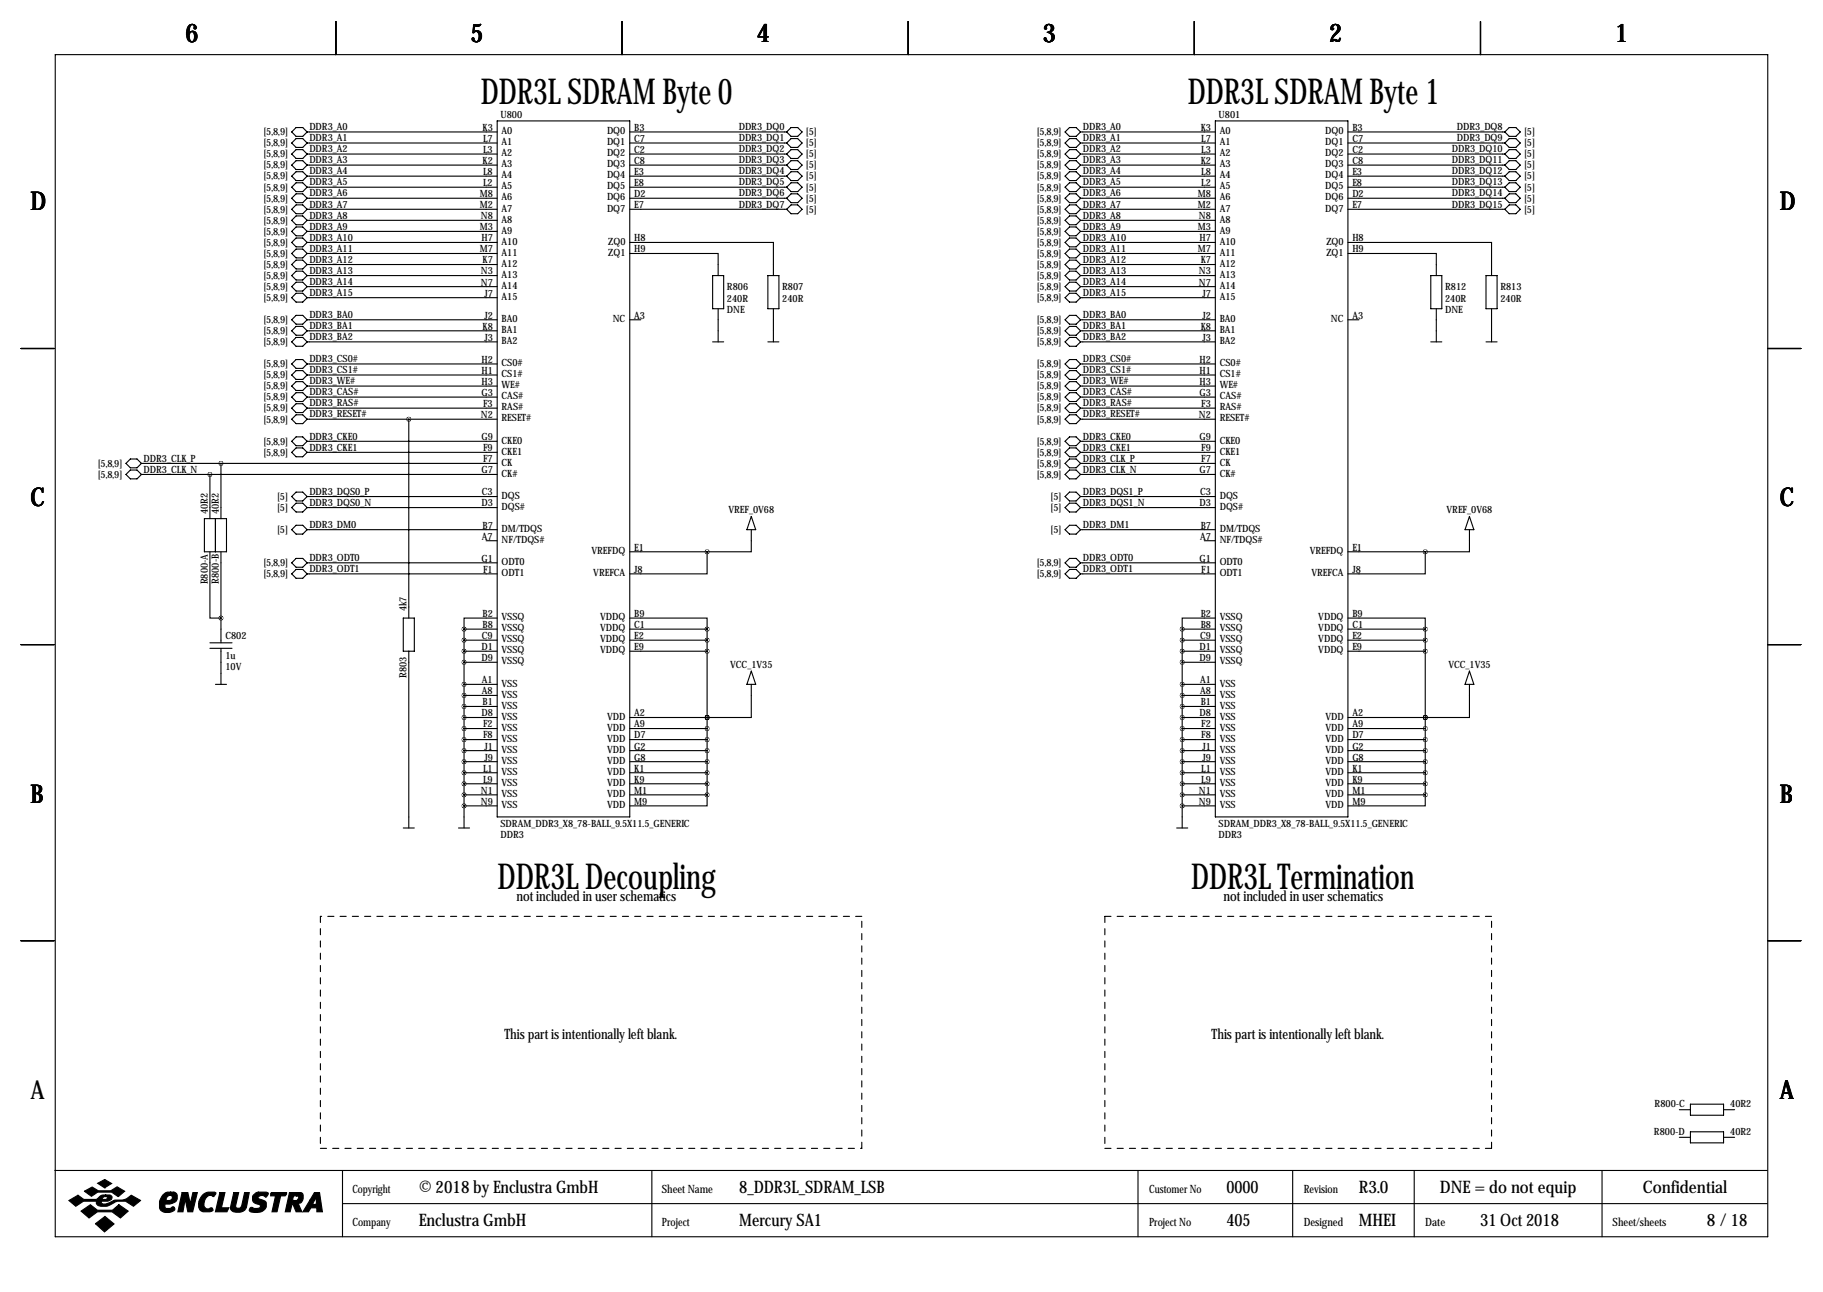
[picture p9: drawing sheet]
<svg xmlns="http://www.w3.org/2000/svg" width="419mm" height="297mm" viewBox="0 0 419 297" stroke-linecap="round" stroke-linejoin="round" font-family="sans-serif">
<g fill="none" stroke="#000" stroke-width=".25">
<path d="M12.7 12.6h393.7v271.7h-393.7zM77.2 4.9v7.7M143 4.9v7.7M208.8 4.9v7.7M274.6 4.9v7.7M340.4 4.9v7.7M67.1 30.3l1-1h1.5l1 1-1 1.1h-1.5zM67.1 38l1-1.1h1.5l1 1.1-1 1h-1.5zM67.1 35.4l1-1h1.5l1 1-1 1h-1.5zM67.1 32.9l1-1h1.5l1 1-1 1h-1.5zM70.6 30.3h43.7M70.6 32.9h43.7"/>
<path d="M70.6 35.4h43.7M70.6 38h43.7M114.3 27.8h30.5v160h-30.5zM144.8 30.3h36M144.8 32.9h36M144.8 35.4h36M144.8 38h36M181.9 29.3h1.5l1 1-1 1.1h-1.5l-1.1-1.1zM181.9 36.9h1.5l1 1.1-1 1h-1.5l-1.1-1zM181.9 39.5h1.5l1 1-1 1h-1.5l-1.1-1zM181.9 34.4h1.5l1 1-1 1h-1.5l-1.1-1zM181.9 31.9h1.5l1 1-1 1h-1.5l-1.1-1z"/>
<path d="M244.9 30.3l1-1h1.5l1 1-1 1.1h-1.5zM244.9 38l1-1.1h1.5l1 1.1-1 1h-1.5zM244.9 35.4l1-1h1.5l1 1-1 1h-1.5zM244.9 32.9l1-1h1.5l1 1-1 1h-1.5zM248.4 30.3h31M248.4 32.9h31M248.4 35.4h31M248.4 38h31M279.4 27.8h30.5v160h-30.5zM309.9 30.3h36M309.9 32.9h36M309.9 35.4h36"/>
<path d="M309.9 38h36M345.9 30.3l1.1-1h1.5l1 1-1 1.1h-1.5zM345.9 38l1.1-1.1h1.5l1 1.1-1 1h-1.5zM345.9 35.4l1.1-1h1.5l1 1-1 1h-1.5zM345.9 32.9l1.1-1h1.5l1 1-1 1h-1.5zM67.1 43l1-1h1.5l1 1-1 1.1h-1.5zM67.1 45.6l1-1h1.5l1 1-1 1h-1.5zM67.1 40.5l1-1h1.5l1 1-1 1h-1.5zM67.1 48.1l1-1h1.5l1 1-1 1h-1.5zM67.1 50.7l1-1.1h1.5l1 1.1-1 1h-1.5zM67.1 53.2l1-1h1.5l1 1-1 1h-1.5zM67.1 55.7l1-1h1.5l1 1-1 1.1h-1.5z"/>
<path d="M67.1 58.3l1-1h1.5l1 1-1 1h-1.5zM70.6 40.5h43.7M70.6 43h43.7M70.6 45.6h43.7M70.6 48.1h43.7M70.6 50.7h43.7M70.6 53.2h43.7M70.6 55.7h43.7M70.6 58.3h43.7M144.8 58.3h20.3v5.1M144.8 55.7h33v7.7M144.8 40.5h36"/>
<path d="M144.8 43h36M144.8 45.6h36M144.8 48.1h36M181.9 42h1.5l1 1-1 1.1h-1.5l-1.1-1.1zM181.9 44.6h1.5l1 1-1 1h-1.5l-1.1-1zM181.9 47.1h1.5l1 1-1 1h-1.5l-1.1-1zM244.9 43l1-1h1.5l1 1-1 1.1h-1.5zM244.9 45.6l1-1h1.5l1 1-1 1h-1.5zM244.9 40.5l1-1h1.5l1 1-1 1h-1.5zM244.9 48.1l1-1h1.5l1 1-1 1h-1.5zM244.9 50.7l1-1.1h1.5l1 1.1-1 1h-1.5zM244.9 53.2l1-1h1.5l1 1-1 1h-1.5z"/>
<path d="M244.9 55.7l1-1h1.5l1 1-1 1.1h-1.5zM244.9 58.3l1-1h1.5l1 1-1 1h-1.5zM248.4 40.5h31M248.4 43h31M248.4 45.6h31M248.4 48.1h31M248.4 50.7h31M248.4 53.2h31M248.4 55.7h31M248.4 58.3h31M309.9 58.3h20.3v5.1M309.9 55.7h33v7.7"/>
<path d="M309.9 40.5h36M309.9 43h36M309.9 45.6h36M309.9 48.1h36M345.9 43l1.1-1h1.5l1 1-1 1.1h-1.5zM345.9 45.6l1.1-1h1.5l1 1-1 1h-1.5zM345.9 40.5l1.1-1h1.5l1 1-1 1h-1.5zM345.9 48.1l1.1-1h1.5l1 1-1 1h-1.5zM67.1 60.8l1-1h1.5l1 1-1 1h-1.5zM67.1 73.5l1-1h1.5l1 1-1 1h-1.5zM67.1 76.1l1-1.1h1.5l1 1.1-1 1h-1.5zM67.1 78.6l1-1h1.5l1 1-1 1h-1.5z"/>
<path d="M67.1 63.4l1-1.1h1.5l1 1.1-1 1h-1.5zM67.1 65.9l1-1h1.5l1 1-1 1h-1.5zM68.1 67.4h1.5l1 1-1 1.1h-1.5l-1-1.1zM70.6 63.4h43.7M70.6 60.8h43.7M70.6 65.9h43.7M70.6 68.4h43.7M70.6 73.5h43.7M70.6 76.1h43.7M70.6 78.6h43.7M144.8 73.5h2.5M163.8 63.4h2.6v7.6h-2.6z"/>
<path d="M163.8 78.6h2.6M165.1 71v7.6M176.5 63.4h2.6v7.6h-2.6zM176.5 78.6h2.6M177.8 71v7.6M244.9 60.8l1-1h1.5l1 1-1 1h-1.5zM244.9 73.5l1-1h1.5l1 1-1 1h-1.5zM244.9 76.1l1-1.1h1.5l1 1.1-1 1h-1.5zM244.9 78.6l1-1h1.5l1 1-1 1h-1.5zM244.9 63.4l1-1.1h1.5l1 1.1-1 1h-1.5zM244.9 65.9l1-1h1.5l1 1-1 1h-1.5zM245.9 67.4h1.5l1 1-1 1.1h-1.5l-1-1.1z"/>
<path d="M248.4 63.4h31M248.4 60.8h31M248.4 65.9h31M248.4 68.4h31M248.4 73.5h31M248.4 76.1h31M248.4 78.6h31M309.9 73.5h2.5M328.9 63.4h2.6v7.6h-2.6zM328.9 78.6h2.6M330.2 71v7.6M341.6 63.4h2.6v7.6h-2.6z"/>
<path d="M341.6 78.6h2.6M342.9 71v7.6M4.8 80.1h7.6M67.1 91.3l1-1h1.5l1 1-1 1h-1.5zM67.1 93.8l1-1h1.5l1 1-1 1.1h-1.5zM67.1 88.8l1-1.1h1.5l1 1.1-1 1h-1.5zM67.1 83.7l1-1h1.5l1 1-1 1h-1.5zM67.1 96.4l1-1h1.5l1 1-1 1h-1.5zM67.1 86.2l1-1h1.5l1 1-1 1h-1.5zM70.6 83.7h43.7M70.6 86.2h43.7M70.6 88.8h43.7"/>
<path d="M70.6 91.3h43.7M70.6 93.8h43.7M70.6 96.4h43.7M94 96.4v45.7M244.9 91.3l1-1h1.5l1 1-1 1h-1.5zM244.9 93.8l1-1h1.5l1 1-1 1.1h-1.5zM244.9 88.8l1-1.1h1.5l1 1.1-1 1h-1.5zM244.9 83.7l1-1h1.5l1 1-1 1h-1.5zM244.9 96.4l1-1h1.5l1 1-1 1h-1.5zM244.9 86.2l1-1h1.5l1 1-1 1h-1.5zM248.4 83.7h31M248.4 86.2h31"/>
<path d="M248.4 88.8h31M248.4 91.3h31M248.4 93.8h31M248.4 96.4h31M406.4 80.1h7.6M30 105.5h1.5l1 1-1 1.1h-1.5l-1-1.1zM30 108.1h1.5l1 1-1 1h-1.5l-1-1zM32.5 106.5h81.8M32.5 109.1h81.8M47 119.2h5.1v7.7h-5.1zM48.3 109.1v10.1M49.5 119.2v7.7"/>
<path d="M50.8 106.5v12.7M67.1 101.5l1-1.1h1.5l1 1.1-1 1h-1.5zM67.1 114.2l1-1.1h1.5l1 1.1-1 1h-1.5zM67.1 116.7l1-1h1.5l1 1-1 1h-1.5zM68.1 103h1.5l1 1-1 1h-1.5l-1-1zM70.6 101.5h43.7M70.6 104h43.7M70.6 114.2h43.7M70.6 116.7h43.7M172.7 118.7l1 3.1h-2zM244.9 101.5l1-1.1h1.5l1 1.1-1 1h-1.5zM244.9 106.5l1-1h1.5l1 1-1 1.1h-1.5z"/>
<path d="M244.9 109.1l1-1h1.5l1 1-1 1h-1.5zM244.9 114.2l1-1.1h1.5l1 1.1-1 1h-1.5zM244.9 116.7l1-1h1.5l1 1-1 1h-1.5zM245.9 103h1.5l1 1-1 1h-1.5l-1-1zM248.4 101.5h31M248.4 104h31M248.4 106.5h31M248.4 109.1h31M248.4 114.2h31M248.4 116.7h31M337.8 118.7l1 3.1h-2zM48.3 126.9v15.2h2.5"/>
<path d="M50.8 126.9v20.9M67.1 129.4l1-1h1.5l1 1-1 1h-1.5zM67.1 121.8l1-1h1.5l1 1-1 1h-1.5zM67.1 131.9l1-1h1.5l1 1-1 1.1h-1.5zM70.6 121.8h43.7M70.6 129.4h43.7M70.6 131.9h43.7M111.8 124.3h2.5M144.8 126.9h17.8M162.6 126.9v5h-17.8M172.7 121.8v5.1h-10.1M244.9 129.4l1-1h1.5l1 1-1 1h-1.5z"/>
<path d="M244.9 121.8l1-1h1.5l1 1-1 1h-1.5zM244.9 131.9l1-1h1.5l1 1-1 1.1h-1.5zM248.4 121.8h31M248.4 129.4h31M248.4 131.9h31M276.9 124.3h2.5M309.9 126.9h17.8M327.7 126.9v5h-17.8M337.8 121.8v5.1h-10.1M4.8 148.2h7.6M48.3 147.8h5M48.3 149.1h5"/>
<path d="M49.5 157.3h2.6M50.8 149.1v8.2M92.7 142.1h2.5v7.6h-2.5zM94 149.7v40.7M106.7 149.7h7.6M106.7 144.6h7.6M106.7 147.2h7.6M106.7 152.3h7.6M106.7 157.3h7.6M106.7 159.9h7.6M106.7 144.6v45.8M114.3 142.1h-7.6v2.5"/>
<path d="M144.8 142.1h17.8v2.5M144.8 149.7h17.8M144.8 144.6h17.8M144.8 147.2h17.8M162.6 144.6v38.1M172.7 157.3v7.7h-10.1M172.7 154.3l1 3h-2zM271.8 149.7h7.6M271.8 144.6h7.6M271.8 147.2h7.6M271.8 152.3h7.6M271.8 157.3h7.6"/>
<path d="M271.8 159.9h7.6M271.8 144.6v45.8M279.4 142.1h-7.6v2.5M309.9 142.1h17.8v2.5M309.9 149.7h17.8M309.9 144.6h17.8M309.9 147.2h17.8M327.7 144.6v38.1M337.8 157.3v7.7h-10.1M337.8 154.3l1 3h-2zM406.4 148.2h7.6M106.7 162.4h7.6"/>
<path d="M106.7 165h7.6M106.7 167.5h7.6M106.7 170h7.6M106.7 172.6h7.6M106.7 175.1h7.6M106.7 177.7h7.6M144.8 165h17.8M144.8 167.5h17.8M144.8 170h17.8M144.8 172.6h17.8M144.8 175.1h17.8M144.8 177.7h17.8"/>
<path d="M162.6 165h.1M271.8 162.4h7.6M271.8 165h7.6M271.8 167.5h7.6M271.8 170h7.6M271.8 172.6h7.6M271.8 175.1h7.6M271.8 177.7h7.6M309.9 165h17.8M309.9 167.5h17.8M309.9 170h17.8M309.9 172.6h17.8"/>
<path d="M309.9 175.1h17.8M309.9 177.7h17.8M327.7 165h.1M92.7 190.4h2.5M105.4 190.4h2.5M106.7 180.2h7.6M106.7 182.7h7.6M106.7 185.3h7.6M144.8 180.2h17.8M144.8 182.7h17.8M162.6 182.7v2.6h-17.8M270.5 190.4h2.5"/>
<path d="M271.8 180.2h7.6M271.8 182.7h7.6M271.8 185.3h7.6M309.9 180.2h17.8M309.9 182.7h17.8M327.7 182.7v2.6h-17.8M4.8 216.3h7.6M406.4 216.3h7.6M386.1 255.1h2.5M388.6 253.9h7.6v2.5h-7.6zM396.2 255.1h2.6M12.6 269.1h393.7"/>
<path d="M78.7 269.1v15.2M78.7 276.7h327.6M149.9 269.1v15.2M261.6 269.1v15.2M297.2 269.1v15.2M325.1 269.1v15.2M368.3 269.1v15.2M386.1 261.5h2.5M388.6 260.2h7.6v2.5h-7.6zM396.2 261.5h2.6"/>
</g>
<g fill="#000" stroke="#000" stroke-width=".25">
<path d="M15.8 276l2.1-1.2 1.4 1h2.8l.3-.2a1.77 1.77 0 0 1 1.9-.9v.4l-.6 .2-.2 .5h.9l.3-.6-.4-.1v-.4h.9a.59 .59 0 0 1 .6 .7l-.2 .4-.8 .4h-1.4l-.1 .1 .1 .4a3.2 3.2 0 0 0 2.7-.7l.3-.1a4 4 0 0 0 3.8-1.1l2.1 1.2-1.6 1.3a4 4 0 0 0-5.5-.2 2.66 2.66 0 0 1-2.9-.2l-.1-.7h-3l-1.8 1.1zM19.4 273.9l1.8-1 1.4 .9h2.9l1.4-.9 1.8 1-1.5 1.2-1.5-1h-3.2l-1.5 .9zM22.5 272l1.6-.8 1.6 .9-1.6 1zM18.6 278.4l2.2-1.4 1.6 1.2h3.5l1.4-1.2 2.2 1.4-1.8 1.6-1.9-1.4h-3.4l-1.9 1.4zM37.4 274.7a1.75 1.75 0 0 1 1.8-.6v.7a.82 .82 0 0 0-.8 1.2h.6a.6 .6 0 0 0 .6-.5 .6 .6 0 0 0-.4-.7v-.7h.8l.5 .3a1.61 1.61 0 0 1 0 1.7 1.61 1.61 0 0 1-1.5 .7h-1v.9l.2 .1h.9l.7-.4 .4 .4a1.06 1.06 0 0 1-1.3 1 1.82 1.82 0 0 1-2.2-1.1 3.5 3.5 0 0 1 .7-3zM41.9 274.2h1.3l.5 2.6 .6-2.6h1.1l-1.1 4.4h-1.1l-.6-2.9-.5 2.9h-1.2zM46.7 274.6a2.78 2.78 0 0 1 2.9-.4l-.4 .9a1.32 1.32 0 0 0-2.1 .8l-.2 .8a.98 .98 0 0 0 1.1 1.2 .55 .55 0 0 1 .6-.2 .55 .55 0 0 1 .4 .6l-.7 .3-1.8-.1a1.79 1.79 0 0 1-.8-2.3zM50.5 274.2h1.2l-.8 3.5h1.7l-.4 .9h-2.7zM53.7 274.2h1.2l-.7 3.1a.73 .73 0 0 0 .7 .5 .73 .73 0 0 0 .7-.6l.6-3h1.1l-.7 3.4a2.28 2.28 0 0 1-3.6 .4v-.4zM58.3 274.7l.8-.6h2.1l.5 .2v.2l-.6 .7a.96 .96 0 0 0-1-.4 .96 .96 0 0 0-.8 .6l1.7 .8a1.71 1.71 0 0 1-.1 1.8 1.71 1.71 0 0 1-1.7 .8l-1.4-.2a.51 .51 0 0 1-.4-.7 .51 .51 0 0 1 .8-.2l1 .1a.52 .52 0 0 0 .6-.2 .52 .52 0 0 0-.2-.7 1.39 1.39 0 0 1-1.4-.6 1.39 1.39 0 0 1 .1-1.6zM62.2 274.4l.2-.2h3.5l-.1 .4-.3 .3h-1l-.8 3.7h-1.2l.8-3.7h-1.1zM66.5 274.2h1.7v.7h-.7l-.2 1.1h.9l.3-.3a.44 .44 0 0 0 .1-.5 .44 .44 0 0 0-.4-.3v-.7h1l.3 .2 .2 .3v.9a1.03 1.03 0 0 1-1.2 1l.9 2h-1.3l-.8-1.8h-.1l-.5 1.8h-1.1z"/>
<path d="M72.3 274.2h1.2l.6 4.4h-1.3v-.9h-1.3l-.6 .9h-1.3l1.7-2.7h1l-.4 .8 .2 .2h.4l.2-.2v-1.5l-.4 .7h-1zM21.9 281.3l2.2-1.6 2.1 1.7-2.2 1.8z"/>
</g>
<path d="M73.7 210.7v53.3M198.1 210.7h-124.4M254 210.7v53.3M342.9 210.7h-88.9M73.7 264h124.4M198.1 264v-53.3M254 264h88.9M342.9 264v-53.3" fill="none" stroke="#000" stroke-width=".25" stroke-dasharray="1.4 1.4"/>
<path d="M162.5 147.2a.05 .05 0 0 0 .1 0 .05 .05 0 0 0-.1 0zM162.5 144.6a.05 .05 0 0 0 .1 0 .05 .05 0 0 0-.1 0zM162.5 182.7a.05 .05 0 0 0 .1 0 .05 .05 0 0 0-.1 0zM162.5 180.2a.05 .05 0 0 0 .1 0 .05 .05 0 0 0-.1 0zM162.5 177.7a.05 .05 0 0 0 .1 0 .05 .05 0 0 0-.1 0zM162.5 175.1a.05 .05 0 0 0 .1 0 .05 .05 0 0 0-.1 0zM162.5 165a.05 .05 0 0 0 .1 0 .05 .05 0 0 0-.1 0zM162.5 170a.05 .05 0 0 0 .1 0 .05 .05 0 0 0-.1 0zM162.5 165a.05 .05 0 0 0 .1 0 .05 .05 0 0 0-.1 0zM162.5 167.5a.05 .05 0 0 0 .1 0 .05 .05 0 0 0-.1 0zM162.5 172.6a.05 .05 0 0 0 .1 0 .05 .05 0 0 0-.1 0zM106.6 162.4a.05 .05 0 0 0 .1 0 .05 .05 0 0 0-.1 0zM106.6 159.9a.05 .05 0 0 0 .1 0 .05 .05 0 0 0-.1 0zM106.6 157.3a.05 .05 0 0 0 .1 0 .05 .05 0 0 0-.1 0zM106.6 149.7a.05 .05 0 0 0 .1 0 .05 .05 0 0 0-.1 0zM106.6 147.2a.05 .05 0 0 0 .1 0 .05 .05 0 0 0-.1 0zM106.6 144.6a.05 .05 0 0 0 .1 0 .05 .05 0 0 0-.1 0zM106.6 182.7a.05 .05 0 0 0 .1 0 .05 .05 0 0 0-.1 0zM106.6 180.2a.05 .05 0 0 0 .1 0 .05 .05 0 0 0-.1 0zM106.6 177.7a.05 .05 0 0 0 .1 0 .05 .05 0 0 0-.1 0zM106.6 165a.05 .05 0 0 0 .1 0 .05 .05 0 0 0-.1 0zM106.6 175.1a.05 .05 0 0 0 .1 0 .05 .05 0 0 0-.1 0zM106.6 170a.05 .05 0 0 0 .1 0 .05 .05 0 0 0-.1 0zM106.6 185.3a.05 .05 0 0 0 .1 0 .05 .05 0 0 0-.1 0zM106.6 167.5a.05 .05 0 0 0 .1 0 .05 .05 0 0 0-.1 0zM106.6 172.6a.05 .05 0 0 0 .1 0 .05 .05 0 0 0-.1 0zM162.5 126.9a.05 .05 0 0 0 .1 0 .05 .05 0 0 0-.1 0zM327.6 147.2a.05 .05 0 0 0 .1 0 .05 .05 0 0 0-.1 0zM327.6 144.6a.05 .05 0 0 0 .1 0 .05 .05 0 0 0-.1 0zM327.6 182.7a.05 .05 0 0 0 .1 0 .05 .05 0 0 0-.1 0zM327.6 180.2a.05 .05 0 0 0 .1 0 .05 .05 0 0 0-.1 0zM327.6 177.7a.05 .05 0 0 0 .1 0 .05 .05 0 0 0-.1 0zM327.6 175.1a.05 .05 0 0 0 .1 0 .05 .05 0 0 0-.1 0zM327.6 165a.05 .05 0 0 0 .1 0 .05 .05 0 0 0-.1 0zM327.6 170a.05 .05 0 0 0 .1 0 .05 .05 0 0 0-.1 0zM327.6 165a.05 .05 0 0 0 .1 0 .05 .05 0 0 0-.1 0zM327.6 167.5a.05 .05 0 0 0 .1 0 .05 .05 0 0 0-.1 0zM327.6 172.6a.05 .05 0 0 0 .1 0 .05 .05 0 0 0-.1 0zM271.7 162.4a.05 .05 0 0 0 .1 0 .05 .05 0 0 0-.1 0zM271.7 159.9a.05 .05 0 0 0 .1 0 .05 .05 0 0 0-.1 0zM271.7 157.3a.05 .05 0 0 0 .1 0 .05 .05 0 0 0-.1 0zM271.7 149.7a.05 .05 0 0 0 .1 0 .05 .05 0 0 0-.1 0zM271.7 147.2a.05 .05 0 0 0 .1 0 .05 .05 0 0 0-.1 0zM271.7 144.6a.05 .05 0 0 0 .1 0 .05 .05 0 0 0-.1 0zM271.7 182.7a.05 .05 0 0 0 .1 0 .05 .05 0 0 0-.1 0zM271.7 180.2a.05 .05 0 0 0 .1 0 .05 .05 0 0 0-.1 0zM271.7 177.7a.05 .05 0 0 0 .1 0 .05 .05 0 0 0-.1 0zM271.7 165a.05 .05 0 0 0 .1 0 .05 .05 0 0 0-.1 0zM271.7 175.1a.05 .05 0 0 0 .1 0 .05 .05 0 0 0-.1 0zM271.7 170a.05 .05 0 0 0 .1 0 .05 .05 0 0 0-.1 0zM271.7 185.3a.05 .05 0 0 0 .1 0 .05 .05 0 0 0-.1 0zM271.7 167.5a.05 .05 0 0 0 .1 0 .05 .05 0 0 0-.1 0zM271.7 172.6a.05 .05 0 0 0 .1 0 .05 .05 0 0 0-.1 0zM327.6 126.9a.05 .05 0 0 0 .1 0 .05 .05 0 0 0-.1 0zM48.2 109.1a.05 .05 0 0 0 .1 0 .05 .05 0 0 0-.1 0zM162.5 149.7a.05 .05 0 0 0 .1 0 .05 .05 0 0 0-.1 0zM106.6 152.3a.05 .05 0 0 0 .1 0 .05 .05 0 0 0-.1 0zM271.7 152.3a.05 .05 0 0 0 .1 0 .05 .05 0 0 0-.1 0zM327.6 149.7a.05 .05 0 0 0 .1 0 .05 .05 0 0 0-.1 0zM93.9 96.4a.05 .05 0 0 0 .1 0 .05 .05 0 0 0-.1 0z" fill="#000" stroke="#000" stroke-width="1"/>
<g font-size="8.2">
<text x="110.5" y="24">DDR3L SDRAM Byte 0</text>
<text x="273.1" y="24">DDR3L SDRAM Byte 1</text>
<text x="114.4" y="204.3">DDR3L Decoupling</text>
<text x="273.9" y="204.3">DDR3L Termination</text>
</g>
<g font-size="5.9">
<text x="42.7" y="9.8">6</text>
<text x="108.2" y="9.8">5</text>
<text x="174" y="9.8">4</text>
<text x="239.8" y="9.8">3</text>
<text x="305.6" y="9.8">2</text>
<text x="371.3" y="9.8">1</text>
<text x="7" y="48.4">D</text>
<text x="409.2" y="48.4">D</text>
<text x="7" y="116.4">C</text>
<text x="409.2" y="116.4">C</text>
<text x="7" y="184.5">B</text>
<text x="409.2" y="184.5">B</text>
<text x="7" y="252.6">A</text>
<text x="409.2" y="252.6">A</text>
</g>
<g font-size="4">
<text x="96.3" y="274.2">© 2018 by Enclustra GmbH</text>
<text x="169.9" y="274.2">8_DDR3L_SDRAM_LSB</text>
<text x="281.9" y="274.2">0000</text>
<text x="312.4" y="274.2">R3.0</text>
<text x="331" y="274.2">DNE = do not equip</text>
<text x="377.6" y="274.2">Confidential</text>
<text x="96.3" y="281.8">Enclustra GmbH</text>
<text x="169.9" y="281.8">Mercury SA1</text>
<text x="281.9" y="281.8">405</text>
<text x="312.4" y="281.8">MHEI</text>
<text x="340.3" y="281.8">31 Oct 2018</text>
<text x="392.4" y="281.8">8/18</text>
</g>
<g font-size="3.3">
<text x="118.7" y="207.1">not included in user schematics</text>
<text x="281.3" y="207.1">not included in user schematics</text>
<text x="116" y="238.9">This part is intentionally left blank.</text>
<text x="278.5" y="238.9">This part is intentionally left blank.</text>
</g>
<g font-size="2.6">
<text x="81" y="274.2">Copyright</text>
<text x="152.1" y="274.2">Sheet Name</text>
<text x="264.2" y="274.2">Customer No</text>
<text x="299.7" y="274.2">Revision</text>
<text x="81" y="281.8">Company</text>
<text x="152.1" y="281.8">Project</text>
<text x="264.2" y="281.8">Project No</text>
<text x="299.7" y="281.8">Designed</text>
<text x="327.7" y="281.8">Date</text>
<text x="370.7" y="281.8">Sheet/sheets</text>
</g>
<g font-size="2.3">
<text x="71.1" y="29.9">DDR3_A0</text>
<text x="115.1" y="27">U800</text>
<text x="169.8" y="29.9">DDR3_DQ0</text>
<text x="248.9" y="29.9">DDR3_A0</text>
<text x="280.2" y="27">U801</text>
<text x="334.9" y="29.9">DDR3_DQ8</text>
<text x="60.6" y="31.1">[5,8,9]</text>
<text x="60.6" y="33.6">[5,8,9]</text>
<text x="71.1" y="32.5">DDR3_A1</text>
<text x="71.1" y="35">DDR3_A2</text>
<text x="110.9" y="30.1">K3</text>
<text x="111" y="32.6">L7</text>
<text x="111" y="35.2">L3</text>
<text x="115.3" y="30.9">A0</text>
<text x="115.3" y="33.4">A1</text>
<text x="115.3" y="35.9">A2</text>
<text x="139.5" y="30.9">DQ0</text>
<text x="139.5" y="33.4">DQ1</text>
<text x="139.5" y="35.9">DQ2</text>
<text x="145.8" y="30.1">B3</text>
<text x="145.8" y="32.6">C7</text>
<text x="145.8" y="35.2">C2</text>
<text x="169.8" y="35">DDR3_DQ2</text>
<text x="169.8" y="32.5">DDR3_DQ1</text>
<text x="185.3" y="31.1">[5]</text>
<text x="185.3" y="33.6">[5]</text>
<text x="238.4" y="31.1">[5,8,9]</text>
<text x="238.4" y="33.6">[5,8,9]</text>
<text x="248.9" y="32.5">DDR3_A1</text>
<text x="248.9" y="35">DDR3_A2</text>
<text x="276" y="30.1">K3</text>
<text x="276.1" y="32.6">L7</text>
<text x="276.1" y="35.2">L3</text>
<text x="280.4" y="30.9">A0</text>
<text x="280.4" y="33.4">A1</text>
<text x="280.4" y="35.9">A2</text>
<text x="304.6" y="30.9">DQ0</text>
<text x="304.6" y="33.4">DQ1</text>
<text x="304.6" y="35.9">DQ2</text>
<text x="310.9" y="30.1">B3</text>
<text x="310.9" y="32.6">C7</text>
<text x="310.9" y="35.2">C2</text>
<text x="333.8" y="35">DDR3_DQ10</text>
<text x="334.9" y="32.5">DDR3_DQ9</text>
<text x="350.4" y="31.1">[5]</text>
<text x="350.4" y="33.6">[5]</text>
<text x="60.6" y="36.2">[5,8,9]</text>
<text x="60.6" y="38.7">[5,8,9]</text>
<text x="60.6" y="41.3">[5,8,9]</text>
<text x="71.1" y="37.6">DDR3_A3</text>
<text x="71.1" y="40.1">DDR3_A4</text>
<text x="110.9" y="37.7">K2</text>
<text x="111" y="40.2">L8</text>
<text x="115.3" y="38.5">A3</text>
<text x="115.3" y="41">A4</text>
<text x="139.5" y="38.5">DQ3</text>
<text x="139.5" y="41">DQ4</text>
<text x="145.8" y="37.7">C8</text>
<text x="145.8" y="40.2">E3</text>
<text x="169.8" y="37.6">DDR3_DQ3</text>
<text x="169.8" y="40.1">DDR3_DQ4</text>
<text x="185.3" y="38.7">[5]</text>
<text x="185.3" y="41.3">[5]</text>
<text x="185.3" y="36.2">[5]</text>
<text x="238.4" y="36.2">[5,8,9]</text>
<text x="238.4" y="38.7">[5,8,9]</text>
<text x="238.4" y="41.3">[5,8,9]</text>
<text x="248.9" y="37.6">DDR3_A3</text>
<text x="248.9" y="40.1">DDR3_A4</text>
<text x="276" y="37.7">K2</text>
<text x="276.1" y="40.2">L8</text>
<text x="280.4" y="38.5">A3</text>
<text x="280.4" y="41">A4</text>
<text x="304.6" y="38.5">DQ3</text>
<text x="304.6" y="41">DQ4</text>
<text x="310.9" y="37.7">C8</text>
<text x="310.9" y="40.2">E3</text>
<text x="333.8" y="37.6">DDR3_DQ11</text>
<text x="333.8" y="40.1">DDR3_DQ12</text>
<text x="350.4" y="38.7">[5]</text>
<text x="350.4" y="41.3">[5]</text>
<text x="350.4" y="36.2">[5]</text>
<text x="60.6" y="43.8">[5,8,9]</text>
<text x="60.6" y="46.3">[5,8,9]</text>
<text x="71.1" y="42.6">DDR3_A5</text>
<text x="71.1" y="45.2">DDR3_A6</text>
<text x="71.1" y="47.7">DDR3_A7</text>
<text x="110.3" y="45.3">M8</text>
<text x="110.3" y="47.9">M2</text>
<text x="111" y="42.8">L2</text>
<text x="115.3" y="43.6">A5</text>
<text x="115.3" y="46.1">A6</text>
<text x="139.5" y="43.6">DQ5</text>
<text x="139.5" y="46.1">DQ6</text>
<text x="145.8" y="42.8">E8</text>
<text x="145.8" y="45.3">D2</text>
<text x="145.8" y="47.9">E7</text>
<text x="169.8" y="42.6">DDR3_DQ5</text>
<text x="169.8" y="45.2">DDR3_DQ6</text>
<text x="169.8" y="47.7">DDR3_DQ7</text>
<text x="185.3" y="43.8">[5]</text>
<text x="185.3" y="46.3">[5]</text>
<text x="238.4" y="43.8">[5,8,9]</text>
<text x="238.4" y="46.3">[5,8,9]</text>
<text x="248.9" y="42.6">DDR3_A5</text>
<text x="248.9" y="45.2">DDR3_A6</text>
<text x="248.9" y="47.7">DDR3_A7</text>
<text x="275.4" y="45.3">M8</text>
<text x="275.4" y="47.9">M2</text>
<text x="276.1" y="42.8">L2</text>
<text x="280.4" y="43.6">A5</text>
<text x="280.4" y="46.1">A6</text>
<text x="304.6" y="43.6">DQ5</text>
<text x="304.6" y="46.1">DQ6</text>
<text x="310.9" y="42.8">E8</text>
<text x="310.9" y="45.3">D2</text>
<text x="310.9" y="47.9">E7</text>
<text x="333.8" y="42.6">DDR3_DQ13</text>
<text x="333.8" y="45.2">DDR3_DQ14</text>
<text x="333.8" y="47.7">DDR3_DQ15</text>
<text x="350.4" y="43.8">[5]</text>
<text x="350.4" y="46.3">[5]</text>
<text x="60.6" y="48.9">[5,8,9]</text>
<text x="60.6" y="51.4">[5,8,9]</text>
<text x="60.6" y="54">[5,8,9]</text>
<text x="71.1" y="50.3">DDR3_A8</text>
<text x="71.1" y="52.8">DDR3_A9</text>
<text x="110.3" y="52.9">M3</text>
<text x="110.5" y="50.4">N8</text>
<text x="115.3" y="48.6">A7</text>
<text x="115.3" y="51.2">A8</text>
<text x="115.3" y="53.7">A9</text>
<text x="139.5" y="48.6">DQ7</text>
<text x="185.3" y="48.9">[5]</text>
<text x="238.4" y="48.9">[5,8,9]</text>
<text x="238.4" y="51.4">[5,8,9]</text>
<text x="238.4" y="54">[5,8,9]</text>
<text x="248.9" y="50.3">DDR3_A8</text>
<text x="248.9" y="52.8">DDR3_A9</text>
<text x="275.4" y="52.9">M3</text>
<text x="275.6" y="50.4">N8</text>
<text x="280.4" y="48.6">A7</text>
<text x="280.4" y="51.2">A8</text>
<text x="280.4" y="53.7">A9</text>
<text x="304.6" y="48.6">DQ7</text>
<text x="350.4" y="48.9">[5]</text>
<text x="60.6" y="56.5">[5,8,9]</text>
<text x="60.6" y="59">[5,8,9]</text>
<text x="71.1" y="55.3">DDR3_A10</text>
<text x="71.1" y="57.9">DDR3_A11</text>
<text x="110.3" y="58">M7</text>
<text x="110.7" y="55.5">H7</text>
<text x="115.3" y="56.3">A10</text>
<text x="115.3" y="58.8">A11</text>
<text x="139.9" y="56.3">ZQ0</text>
<text x="139.9" y="58.8">ZQ1</text>
<text x="145.8" y="55.5">H8</text>
<text x="145.8" y="58">H9</text>
<text x="238.4" y="56.5">[5,8,9]</text>
<text x="238.4" y="59">[5,8,9]</text>
<text x="248.9" y="55.3">DDR3_A10</text>
<text x="248.9" y="57.9">DDR3_A11</text>
<text x="275.4" y="58">M7</text>
<text x="275.8" y="55.5">H7</text>
<text x="280.4" y="56.3">A10</text>
<text x="280.4" y="58.8">A11</text>
<text x="305" y="56.3">ZQ0</text>
<text x="305" y="58.8">ZQ1</text>
<text x="310.9" y="55.5">H8</text>
<text x="310.9" y="58">H9</text>
<text x="60.6" y="61.6">[5,8,9]</text>
<text x="60.6" y="64.1">[5,8,9]</text>
<text x="71.1" y="60.4">DDR3_A12</text>
<text x="71.1" y="63">DDR3_A13</text>
<text x="71.1" y="65.5">DDR3_A14</text>
<text x="110.5" y="63.1">N3</text>
<text x="110.5" y="65.6">N7</text>
<text x="110.9" y="60.6">K7</text>
<text x="115.3" y="61.3">A12</text>
<text x="115.3" y="63.9">A13</text>
<text x="238.4" y="61.6">[5,8,9]</text>
<text x="238.4" y="64.1">[5,8,9]</text>
<text x="248.9" y="60.4">DDR3_A12</text>
<text x="248.9" y="63">DDR3_A13</text>
<text x="248.9" y="65.5">DDR3_A14</text>
<text x="275.6" y="63.1">N3</text>
<text x="275.6" y="65.6">N7</text>
<text x="276" y="60.6">K7</text>
<text x="280.4" y="61.3">A12</text>
<text x="280.4" y="63.9">A13</text>
<text x="60.6" y="66.7">[5,8,9]</text>
<text x="60.6" y="69.2">[5,8,9]</text>
<text x="71.1" y="68">DDR3_A15</text>
<text x="111.4" y="68.2">J7</text>
<text x="115.3" y="66.4">A14</text>
<text x="115.3" y="69">A15</text>
<text x="167.1" y="66.7">R806</text>
<text x="167.1" y="69.5">240R</text>
<text x="179.8" y="66.7">R807</text>
<text x="179.8" y="69.5">240R</text>
<text x="238.4" y="66.7">[5,8,9]</text>
<text x="238.4" y="69.2">[5,8,9]</text>
<text x="248.9" y="68">DDR3_A15</text>
<text x="276.5" y="68.2">J7</text>
<text x="280.4" y="66.4">A14</text>
<text x="280.4" y="69">A15</text>
<text x="332.2" y="66.7">R812</text>
<text x="332.2" y="69.5">240R</text>
<text x="344.9" y="66.7">R813</text>
<text x="344.9" y="69.5">240R</text>
<text x="60.6" y="74.3">[5,8,9]</text>
<text x="60.6" y="76.8">[5,8,9]</text>
<text x="71.1" y="73.1">DDR3_BA0</text>
<text x="71.1" y="75.7">DDR3_BA1</text>
<text x="110.9" y="75.8">K8</text>
<text x="111.4" y="73.3">J2</text>
<text x="115.3" y="74">BA0</text>
<text x="115.3" y="76.6">BA1</text>
<text x="140.9" y="74">NC</text>
<text x="145.8" y="73.3">A3</text>
<text x="167.1" y="72">DNE</text>
<text x="238.4" y="74.3">[5,8,9]</text>
<text x="238.4" y="76.8">[5,8,9]</text>
<text x="248.9" y="73.1">DDR3_BA0</text>
<text x="248.9" y="75.7">DDR3_BA1</text>
<text x="276" y="75.8">K8</text>
<text x="276.5" y="73.3">J2</text>
<text x="280.4" y="74">BA0</text>
<text x="280.4" y="76.6">BA1</text>
<text x="306" y="74">NC</text>
<text x="310.9" y="73.3">A3</text>
<text x="332.2" y="72">DNE</text>
<text x="60.6" y="79.4">[5,8,9]</text>
<text x="71.1" y="78.2">DDR3_BA2</text>
<text x="71.1" y="83.3">DDR3_CS0#</text>
<text x="110.7" y="83.4">H2</text>
<text x="111.4" y="78.3">J3</text>
<text x="115.3" y="79.1">BA2</text>
<text x="238.4" y="79.4">[5,8,9]</text>
<text x="248.9" y="78.2">DDR3_BA2</text>
<text x="248.9" y="83.3">DDR3_CS0#</text>
<text x="275.8" y="83.4">H2</text>
<text x="276.5" y="78.3">J3</text>
<text x="280.4" y="79.1">BA2</text>
<text x="60.6" y="89.5">[5,8,9]</text>
<text x="60.6" y="84.4">[5,8,9]</text>
<text x="60.6" y="87">[5,8,9]</text>
<text x="71.1" y="88.4">DDR3_WE#</text>
<text x="71.1" y="85.8">DDR3_CS1#</text>
<text x="110.7" y="86">H1</text>
<text x="110.7" y="88.5">H3</text>
<text x="115.3" y="84.2">CS0#</text>
<text x="115.3" y="86.7">CS1#</text>
<text x="115.3" y="89.3">WE#</text>
<text x="238.4" y="84.4">[5,8,9]</text>
<text x="238.4" y="89.5">[5,8,9]</text>
<text x="238.4" y="87">[5,8,9]</text>
<text x="248.9" y="88.4">DDR3_WE#</text>
<text x="248.9" y="85.8">DDR3_CS1#</text>
<text x="275.8" y="86">H1</text>
<text x="275.8" y="88.5">H3</text>
<text x="280.4" y="84.2">CS0#</text>
<text x="280.4" y="86.7">CS1#</text>
<text x="280.4" y="89.3">WE#</text>
<text x="60.6" y="92.1">[5,8,9]</text>
<text x="60.6" y="94.6">[5,8,9]</text>
<text x="71.1" y="90.9">DDR3_CAS#</text>
<text x="71.1" y="93.4">DDR3_RAS#</text>
<text x="71.1" y="96">DDR3_RESET#</text>
<text x="110.7" y="91">G3</text>
<text x="111" y="93.6">F3</text>
<text x="115.3" y="91.8">CAS#</text>
<text x="115.3" y="94.4">RAS#</text>
<text x="238.4" y="92.1">[5,8,9]</text>
<text x="238.4" y="94.6">[5,8,9]</text>
<text x="248.9" y="90.9">DDR3_CAS#</text>
<text x="248.9" y="93.4">DDR3_RAS#</text>
<text x="248.9" y="96">DDR3_RESET#</text>
<text x="275.8" y="91">G3</text>
<text x="276.1" y="93.6">F3</text>
<text x="280.4" y="91.8">CAS#</text>
<text x="280.4" y="94.4">RAS#</text>
<text x="60.6" y="97.1">[5,8,9]</text>
<text x="71.1" y="101.1">DDR3_CKE0</text>
<text x="110.5" y="96.1">N2</text>
<text x="110.7" y="101.2">G9</text>
<text x="115.3" y="96.9">RESET#</text>
<text x="115.3" y="102">CKE0</text>
<text x="238.4" y="97.1">[5,8,9]</text>
<text x="248.9" y="101.1">DDR3_CKE0</text>
<text x="275.6" y="96.1">N2</text>
<text x="275.8" y="101.2">G9</text>
<text x="280.4" y="96.9">RESET#</text>
<text x="280.4" y="102">CKE0</text>
<text x="22.5" y="107.3">[5,8,9]</text>
<text x="33" y="106.1">DDR3_CLK_P</text>
<text x="60.6" y="102.2">[5,8,9]</text>
<text x="60.6" y="104.8">[5,8,9]</text>
<text x="71.1" y="103.6">DDR3_CKE1</text>
<text x="111" y="103.7">F9</text>
<text x="111" y="106.3">F7</text>
<text x="115.3" y="104.5">CKE1</text>
<text x="115.3" y="107.1">CK</text>
<text x="238.4" y="102.2">[5,8,9]</text>
<text x="238.4" y="107.3">[5,8,9]</text>
<text x="238.4" y="104.8">[5,8,9]</text>
<text x="248.9" y="106.1">DDR3_CLK_P</text>
<text x="248.9" y="103.6">DDR3_CKE1</text>
<text x="276.1" y="103.7">F9</text>
<text x="276.1" y="106.3">F7</text>
<text x="280.4" y="104.5">CKE1</text>
<text x="280.4" y="107.1">CK</text>
<text x="22.5" y="109.8">[5,8,9]</text>
<text x="33" y="108.7">DDR3_CLK_N</text>
<text x="71.1" y="113.8">DDR3_DQS0_P</text>
<text x="110.7" y="108.8">G7</text>
<text x="110.8" y="113.9">C3</text>
<text x="115.3" y="109.6">CK#</text>
<text x="238.4" y="109.8">[5,8,9]</text>
<text x="248.9" y="108.7">DDR3_CLK_N</text>
<text x="248.9" y="113.8">DDR3_DQS1_P</text>
<text x="275.8" y="108.8">G7</text>
<text x="275.9" y="113.9">C3</text>
<text x="280.4" y="109.6">CK#</text>
<text x="47.8" y="118.2" transform="rotate(-90 47.8 118.2)">40R2</text>
<text x="50.3" y="118.2" transform="rotate(-90 50.3 118.2)">40R2</text>
<text x="63.7" y="114.9">[5]</text>
<text x="63.7" y="117.5">[5]</text>
<text x="71.1" y="116.3">DDR3_DQS0_N</text>
<text x="110.7" y="116.4">D3</text>
<text x="115.3" y="114.7">DQS</text>
<text x="115.3" y="117.2">DQS#</text>
<text x="167.5" y="118">VREF_0V68</text>
<text x="241.5" y="114.9">[5]</text>
<text x="241.5" y="117.5">[5]</text>
<text x="248.9" y="116.3">DDR3_DQS1_N</text>
<text x="275.8" y="116.4">D3</text>
<text x="280.4" y="114.7">DQS</text>
<text x="280.4" y="117.2">DQS#</text>
<text x="332.6" y="118">VREF_0V68</text>
<text x="63.7" y="122.5">[5]</text>
<text x="71.1" y="121.4">DDR3_DM0</text>
<text x="110.8" y="124.1">A7</text>
<text x="110.9" y="121.5">B7</text>
<text x="115.3" y="122.3">DM/TDQS</text>
<text x="115.3" y="124.8">NF/TDQS#</text>
<text x="241.5" y="122.5">[5]</text>
<text x="248.9" y="121.4">DDR3_DM1</text>
<text x="275.9" y="124.1">A7</text>
<text x="276" y="121.5">B7</text>
<text x="280.4" y="122.3">DM/TDQS</text>
<text x="280.4" y="124.8">NF/TDQS#</text>
<text x="60.6" y="130.2">[5,8,9]</text>
<text x="71.1" y="129">DDR3_ODT0</text>
<text x="71.1" y="131.5">DDR3_ODT1</text>
<text x="110.7" y="129.1">G1</text>
<text x="111" y="131.7">F1</text>
<text x="115.3" y="129.9">ODT0</text>
<text x="136" y="127.4">VREFDQ</text>
<text x="145.8" y="126.6">E1</text>
<text x="145.8" y="131.7">J8</text>
<text x="238.4" y="130.2">[5,8,9]</text>
<text x="248.9" y="129">DDR3_ODT0</text>
<text x="248.9" y="131.5">DDR3_ODT1</text>
<text x="275.8" y="129.1">G1</text>
<text x="276.1" y="131.7">F1</text>
<text x="280.4" y="129.9">ODT0</text>
<text x="301.1" y="127.4">VREFDQ</text>
<text x="310.9" y="126.6">E1</text>
<text x="310.9" y="131.7">J8</text>
<text x="47.8" y="134.3" transform="rotate(-90 47.8 134.3)">R800-A</text>
<text x="50.3" y="134.2" transform="rotate(-90 50.3 134.2)">R800-B</text>
<text x="60.6" y="132.7">[5,8,9]</text>
<text x="115.3" y="132.5">ODT1</text>
<text x="136.4" y="132.5">VREFCA</text>
<text x="238.4" y="132.7">[5,8,9]</text>
<text x="280.4" y="132.5">ODT1</text>
<text x="301.5" y="132.5">VREFCA</text>
<text x="93.5" y="140.6" transform="rotate(-90 93.5 140.6)">4k7</text>
<text x="110.9" y="141.8">B2</text>
<text x="115.3" y="142.6">VSSQ</text>
<text x="138" y="142.6">VDDQ</text>
<text x="145.8" y="141.8">B9</text>
<text x="276" y="141.8">B2</text>
<text x="280.4" y="142.6">VSSQ</text>
<text x="303.1" y="142.6">VDDQ</text>
<text x="310.9" y="141.8">B9</text>
<text x="51.8" y="146.9">C802</text>
<text x="110.7" y="149.5">D1</text>
<text x="110.8" y="146.9">C9</text>
<text x="110.9" y="144.4">B8</text>
<text x="115.3" y="145.2">VSSQ</text>
<text x="115.3" y="147.7">VSSQ</text>
<text x="138" y="145.2">VDDQ</text>
<text x="138" y="147.7">VDDQ</text>
<text x="145.8" y="144.4">C1</text>
<text x="145.8" y="146.9">E2</text>
<text x="145.8" y="149.5">E9</text>
<text x="275.8" y="149.5">D1</text>
<text x="275.9" y="146.9">C9</text>
<text x="276" y="144.4">B8</text>
<text x="280.4" y="145.2">VSSQ</text>
<text x="280.4" y="147.7">VSSQ</text>
<text x="303.1" y="145.2">VDDQ</text>
<text x="303.1" y="147.7">VDDQ</text>
<text x="310.9" y="144.4">C1</text>
<text x="310.9" y="146.9">E2</text>
<text x="310.9" y="149.5">E9</text>
<text x="51.8" y="151.5">1u</text>
<text x="51.8" y="154">10V</text>
<text x="93.5" y="155.9" transform="rotate(-90 93.5 155.9)">R803</text>
<text x="110.7" y="152">D9</text>
<text x="115.3" y="150.2">VSSQ</text>
<text x="115.3" y="152.8">VSSQ</text>
<text x="138" y="150.2">VDDQ</text>
<text x="167.9" y="153.5">VCC_1V35</text>
<text x="275.8" y="152">D9</text>
<text x="280.4" y="150.2">VSSQ</text>
<text x="280.4" y="152.8">VSSQ</text>
<text x="303.1" y="150.2">VDDQ</text>
<text x="333" y="153.5">VCC_1V35</text>
<text x="110.8" y="157.1">A1</text>
<text x="110.8" y="159.6">A8</text>
<text x="115.3" y="157.9">VSS</text>
<text x="115.3" y="160.4">VSS</text>
<text x="275.9" y="157.1">A1</text>
<text x="275.9" y="159.6">A8</text>
<text x="280.4" y="157.9">VSS</text>
<text x="280.4" y="160.4">VSS</text>
<text x="110.7" y="164.7">D8</text>
<text x="110.9" y="162.2">B1</text>
<text x="111" y="167.2">F2</text>
<text x="115.3" y="162.9">VSS</text>
<text x="115.3" y="165.5">VSS</text>
<text x="139.6" y="165.5">VDD</text>
<text x="145.8" y="164.7">A2</text>
<text x="145.8" y="167.2">A9</text>
<text x="275.8" y="164.7">D8</text>
<text x="276" y="162.2">B1</text>
<text x="276.1" y="167.2">F2</text>
<text x="280.4" y="162.9">VSS</text>
<text x="280.4" y="165.5">VSS</text>
<text x="304.7" y="165.5">VDD</text>
<text x="310.9" y="164.7">A2</text>
<text x="310.9" y="167.2">A9</text>
<text x="111" y="169.8">F8</text>
<text x="111.4" y="172.3">J1</text>
<text x="115.3" y="168">VSS</text>
<text x="115.3" y="170.6">VSS</text>
<text x="115.3" y="173.1">VSS</text>
<text x="139.6" y="168">VDD</text>
<text x="139.6" y="170.6">VDD</text>
<text x="139.6" y="173.1">VDD</text>
<text x="145.8" y="169.8">D7</text>
<text x="145.8" y="172.3">G2</text>
<text x="276.1" y="169.8">F8</text>
<text x="276.5" y="172.3">J1</text>
<text x="280.4" y="168">VSS</text>
<text x="280.4" y="170.6">VSS</text>
<text x="280.4" y="173.1">VSS</text>
<text x="304.7" y="168">VDD</text>
<text x="304.7" y="170.6">VDD</text>
<text x="304.7" y="173.1">VDD</text>
<text x="310.9" y="169.8">D7</text>
<text x="310.9" y="172.3">G2</text>
<text x="111" y="177.4">L1</text>
<text x="111" y="179.9">L9</text>
<text x="111.4" y="174.9">J9</text>
<text x="115.3" y="175.6">VSS</text>
<text x="115.3" y="178.2">VSS</text>
<text x="139.6" y="175.6">VDD</text>
<text x="139.6" y="178.2">VDD</text>
<text x="145.8" y="174.9">G8</text>
<text x="145.8" y="177.4">K1</text>
<text x="145.8" y="179.9">K9</text>
<text x="276.1" y="177.4">L1</text>
<text x="276.1" y="179.9">L9</text>
<text x="276.5" y="174.9">J9</text>
<text x="280.4" y="175.6">VSS</text>
<text x="280.4" y="178.2">VSS</text>
<text x="304.7" y="175.6">VDD</text>
<text x="304.7" y="178.2">VDD</text>
<text x="310.9" y="174.9">G8</text>
<text x="310.9" y="177.4">K1</text>
<text x="310.9" y="179.9">K9</text>
<text x="110.5" y="182.5">N1</text>
<text x="110.5" y="185">N9</text>
<text x="115.3" y="180.7">VSS</text>
<text x="115.3" y="183.3">VSS</text>
<text x="115.3" y="185.8">VSS</text>
<text x="139.6" y="180.7">VDD</text>
<text x="139.6" y="183.3">VDD</text>
<text x="139.6" y="185.8">VDD</text>
<text x="145.8" y="182.5">M1</text>
<text x="145.8" y="185">M9</text>
<text x="275.6" y="182.5">N1</text>
<text x="275.6" y="185">N9</text>
<text x="280.4" y="180.7">VSS</text>
<text x="280.4" y="183.3">VSS</text>
<text x="280.4" y="185.8">VSS</text>
<text x="304.7" y="180.7">VDD</text>
<text x="304.7" y="183.3">VDD</text>
<text x="304.7" y="185.8">VDD</text>
<text x="310.9" y="182.5">M1</text>
<text x="310.9" y="185">M9</text>
<text x="115.1" y="190.1">SDRAM_DDR3_X8_78-BALL_9.5X11.5_GENERIC</text>
<text x="280.2" y="190.1">SDRAM_DDR3_X8_78-BALL_9.5X11.5_GENERIC</text>
<text x="115.1" y="192.7">DDR3</text>
<text x="280.2" y="192.7">DDR3</text>
<text x="380.4" y="254.6">R800-C</text>
<text x="397.8" y="254.6">40R2</text>
<text x="380.2" y="261">R800-D</text>
<text x="397.8" y="261">40R2</text>
</g>
</svg>
